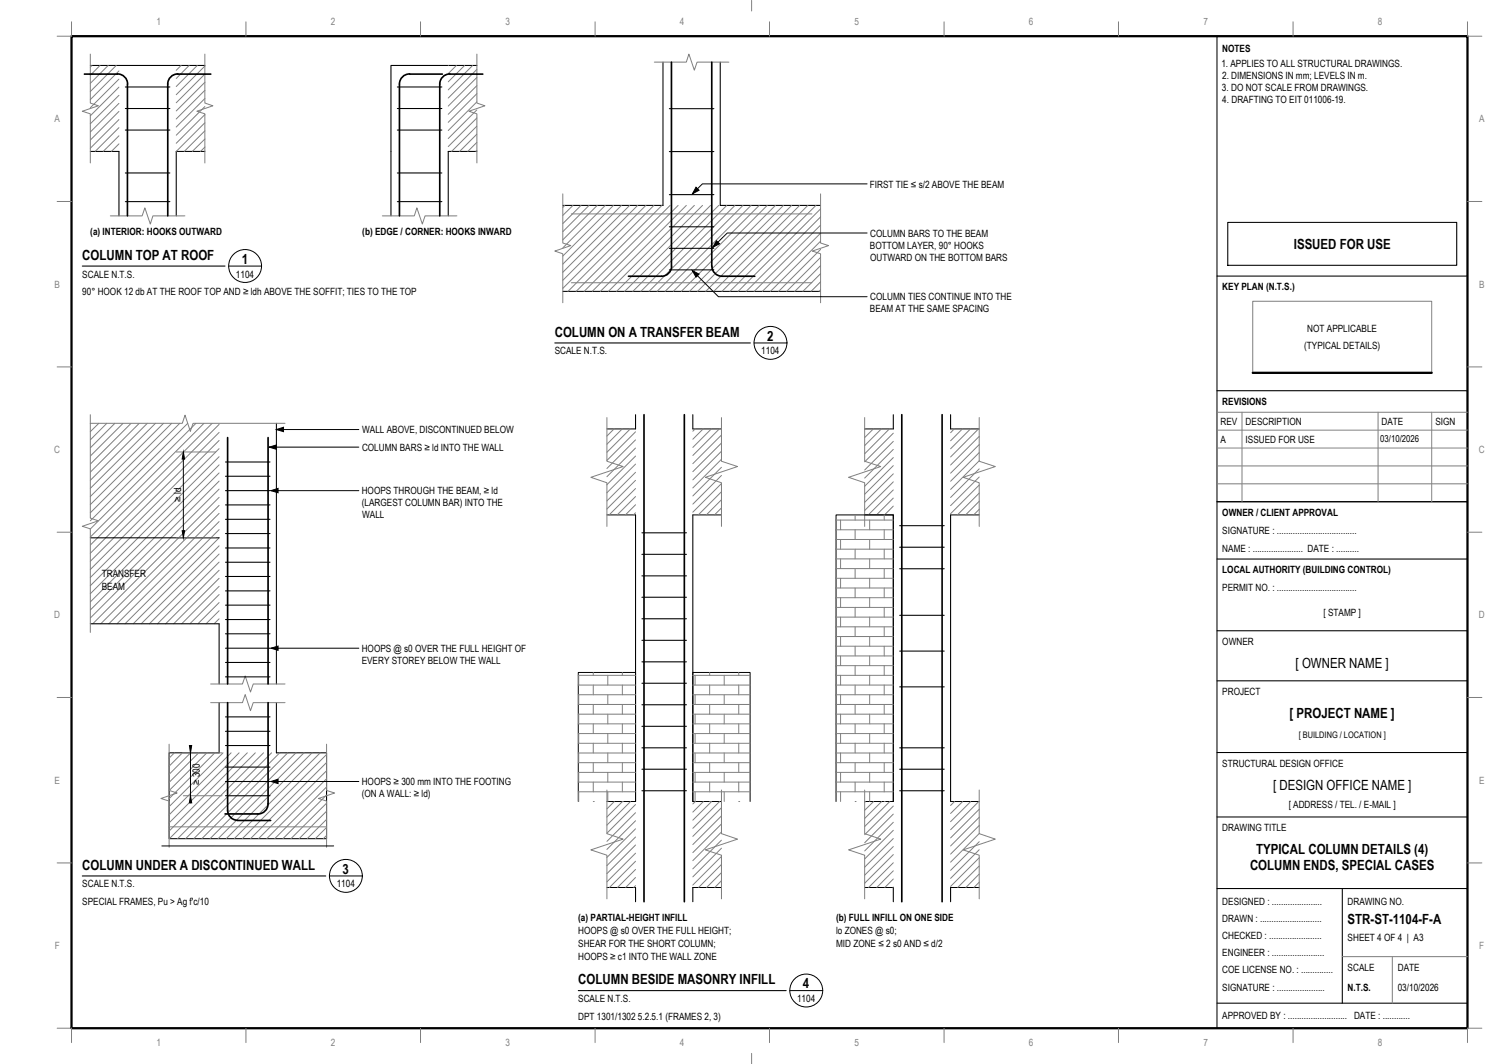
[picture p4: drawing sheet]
<svg xmlns="http://www.w3.org/2000/svg" width="420mm" height="297mm" viewBox="0 0 420 297" stroke-linecap="round" stroke-linejoin="round" font-family="sans-serif">
<!-- layer: S-CONC -->
<g fill="none" stroke="#000" stroke-width=".3">
<path d="M25.2 18.3h32M133.2 18.3h-24v42M185.2 17.3v40h-28M201.2 17.3v40h28M25.2 42.3h8v18M57.2 42.3h-8v18M133.2 42.3h-8v18M157.2 81.4h72M77.2 118.2v72.8M177.5 115.8v3.9M193.5 115.8v3.9M249.6 115.8v3.9"/>
<path d="M265.6 115.8v3.9M25.2 150.1h36M177.5 143.7v80.1M193.5 143.7v80.1M249.6 143.7v80.1M265.6 143.7v80.1M25.2 174.1h36v16.9M61.2 196.2v14h-14v23.9h44v-23.9h-14v-14M177.5 247.8v3.9M193.5 247.8v3.9M249.6 247.8v3.9M265.6 247.8v3.9"/>
</g>
<!-- layer: S-BREAK -->
<g fill="none" stroke="#808080" stroke-width=".28">
<path d="M25.2 15.1v13.7l2.3 .7-4.5 1.6 2.2 .7v13.7M57.2 15.1v13.7l2.3 .7-4.5 1.6 2.2 .7v13.7M133.2 15.1v13.7l2.3 .7-4.5 1.6 2.2 .7v13.7M182.8 17.3h8.9l.7-2.2 1.6 4.5 .7-2.3h8.9M157.2 54.1v13.7l2.3 .8-4.5 1.5 2.2 .8v13.6M229.2 54.1v13.7l2.3 .8-4.6 1.5 2.3 .8v13.6M30.8 60.3h8.9l.8-2.3 1.5 4.6 .7-2.3h8.9M106.8 60.3h8.9l.8-2.3 1.5 4.6 .7-2.3h8.9M25.2 115.8v28.8l2.3 .8-4.5 1.5 2.2 .7v29M25.2 118.2h25.7l.8-2.3 1.5 4.5 .7-2.2h25.7M169.5 116.6v12.2l4.6 1.4-9 3.1 4.4 1.5v12.2M201.5 116.6v12.2l4.5 1.4-8.9 3.1 4.4 1.5v12.2"/>
<path d="M241.6 116.6v12.2l4.4 1.4-8.9 3.1 4.5 1.5v12.2M273.6 116.6v12.2l4.4 1.4-8.9 3.1 4.5 1.5v12.2M58.8 196.2h8.9l.8-2.3 1.5 4.5 .7-2.2h8.9M58.8 191h8.9l.8-2.3 1.5 4.5 .7-2.2h8.9M47.2 207.8v12.9l2.3 .7-4.5 1.5 2.2 .7v12.9M91.2 207.8v12.9l2.3 .7-4.5 1.5 2.2 .7v12.9M169.5 220.5v12.2l4.6 1.6-9 3 4.4 1.4v12.2M201.5 220.5v12.2l4.5 1.6-8.9 3 4.4 1.4v12.2M241.6 220.5v12.2l4.4 1.6-8.9 3 4.5 1.4v12.2M273.6 220.5v12.2l4.4 1.6-8.9 3 4.5 1.4v12.2"/>
</g>
<!-- layer: S-HATCH -->
<g fill="none" stroke="#808080" stroke-width=".28">
<path d="M25.7 18.3l-.5 .4M27.9 18.3l-2.7 2.7M30.2 18.3l-5 5M32.5 18.3l-7.3 7.3M33.2 19.8l-8 8M50.6 18.3l-1.4 1.3M52.8 18.3l-3.6 3.6M55.1 18.3l-5.9 5.9M57.2 18.4l-8 8M125.3 18.3h-.1M127.5 18.3l-2.3 2.3M129.8 18.3l-4.6 4.5"/>
<path d="M132 18.3l-6.8 6.8M133.2 19.4l-8 8M33.2 35.6l-6.6 6.7M33.2 22.1l-8 8M33.2 24.3l-8 8M33.2 26.6l-8 8M33.2 28.9l-8 8M33.2 31.1l-8 8M33.2 33.4l-8 8M33.2 37.9l-4.4 4.4M57.2 20.7l-8 8M57.2 23l-8 8"/>
<path d="M57.2 25.2l-8 8M57.2 27.5l-8 8M57.2 29.7l-8 8M57.2 32l-8 8M57.2 34.3l-8 8M57.2 36.5l-5.7 5.8M57.2 38.8l-3.5 3.5M133.2 21.6l-8 8M133.2 23.9l-8 8M133.2 26.1l-8 8M133.2 28.4l-8 8M133.2 30.7l-8 8"/>
<path d="M133.2 32.9l-8 8M133.2 35.2l-7 7.1M133.2 37.5l-4.8 4.8M133.2 39.7l-2.5 2.6M33.2 40.2l-2.1 2.1M57.2 41l-1.2 1.3M133.2 42l-.3 .3M157.8 57.3l-.6 .6M160.1 57.3l-2.9 2.8M162.3 57.3l-5.1 5.1M164.5 57.3l-7.3 7.4M166.8 57.3l-9.6 9.7"/>
<path d="M169.1 57.3l-11.9 11.9M171.4 57.3l-14.2 14.2M173.6 57.3l-16.4 16.4M175.9 57.3l-18.7 18.7M178.1 57.3l-20.9 21M180.4 57.3l-23.2 23.2M182.7 57.3l-24 24.1M184.9 57.3l-23.9 24.1M187.2 57.3l-24 24.1M189.4 57.3l-24 24.1M191.7 57.3l-24 24.1M194 57.3l-24 24.1"/>
<path d="M196.3 57.3l-24 24.1M198.5 57.3l-24 24.1M200.8 57.3l-24 24.1M203 57.3l-24 24.1M205.3 57.3l-24 24.1M207.6 57.3l-24 24.1M209.8 57.3l-24 24.1M212.1 57.3l-24 24.1M214.3 57.3l-24 24.1M216.6 57.3l-24 24.1M218.9 57.3l-24 24.1M221.1 57.3l-24 24.1"/>
<path d="M223.4 57.3l-24 24.1M225.7 57.3l-24 24.1M227.9 57.3l-24 24.1M229.2 58.3l-23 23.1M229.2 60.6l-20.8 20.8M229.2 62.9l-18.5 18.5M229.2 65.1l-16.2 16.3M229.2 67.3l-14 14.1M229.2 69.6l-11.7 11.8M229.2 71.9l-9.4 9.5M229.2 74.2l-7.2 7.2M229.2 76.4l-4.9 5"/>
<path d="M229.2 78.7l-2.6 2.7M229.2 80.9l-.4 .5M25.3 118.2l-.1 .1M27.6 118.2l-2.4 2.3M29.8 118.2l-4.6 4.6M32.1 118.2l-6.9 6.8M34.4 118.2l-9.2 9.1M36.6 118.2l-11.4 11.4M38.9 118.2l-13.7 13.6M41.1 118.2l-15.9 15.9M43.4 118.2l-18.2 18.1M45.7 118.2l-20.5 20.4"/>
<path d="M48 118.2l-22.8 22.7M50.2 118.2l-25 25M52.5 118.2l-27.3 27.2M54.7 118.2l-29.5 29.5M57 118.2l-31.8 31.7M59.3 118.2l-34.1 34M61.2 118.5l-36 36M171.5 119.7l-2 2M173.8 119.7l-4.3 4.3M176.1 119.7l-6.6 6.6M194.2 119.7l-.7 .7M196.4 119.7l-2.9 2.9"/>
<path d="M198.7 119.7l-5.2 5.2M201 119.7l-7.5 7.5M241.7 119.7l-.1 .2M244 119.7l-2.4 2.5M246.2 119.7l-4.6 4.7M248.5 119.7l-6.9 7M266.6 119.7l-1 1.1M268.9 119.7l-3.3 3.3M271.1 119.7l-5.5 5.6M273.3 119.7l-7.7 7.9M61.2 120.7l-36 36M61.2 123l-36 36"/>
<path d="M61.2 125.3l-36 35.9M61.2 127.5l-36 36M61.2 129.8l-36 36M61.2 132l-36 36M61.2 134.3l-36 36M61.2 136.6l-36 35.9M61.2 138.8l-35.3 35.3M177.5 120.6l-8 8M177.5 122.8l-8 8M177.5 125.1l-8 8M177.5 127.3l-8 8M177.5 129.6l-8 8"/>
<path d="M177.5 131.9l-8 8M177.5 134.1l-8 8M177.5 136.4l-7.3 7.3M177.5 138.6l-5.1 5.1M201.5 121.4l-8 8M201.5 123.7l-8 8M201.5 126l-8 8M201.5 128.2l-8 8M201.5 130.5l-8 8M201.5 132.7l-8 8M201.5 135l-8 8M201.5 137.3l-6.4 6.4"/>
<path d="M201.5 139.5l-4.2 4.2M249.6 120.9l-8 8M249.6 123.2l-8 8M249.6 125.5l-8 8M249.6 127.7l-8 8M249.6 130l-8 8M249.6 132.3l-8 7.9M249.6 134.5l-8 8M249.6 136.8l-7 6.9M249.6 139.1l-4.7 4.6M273.6 121.8l-8 8M273.6 126.4l-8 8"/>
<path d="M273.6 128.6l-8 8M273.6 130.9l-8 8M273.6 124.1l-8 8M273.6 133.2l-8 8M273.6 135.4l-8 8M273.6 137.7l-6.1 6M273.6 139.9l-3.9 3.8M61.2 141.1l-33 33M61.2 143.3l-30.8 30.8M61.2 145.6l-28.5 28.5M61.2 147.9l-26.3 26.2M61.2 150.1l-24 24"/>
<path d="M61.2 152.4l-21.7 21.7M61.2 154.7l-19.5 19.4M61.2 156.9l-17.2 17.2M61.2 159.2l-14.9 14.9M177.5 140.9l-2.8 2.8M177.5 143.2l-.5 .5M201.5 141.8l-1.9 1.9M233.6 145.2h16M233.6 147.9h16M233.6 150.6h16M233.6 153.3h16M233.6 156h16"/>
<path d="M233.6 158.7h16M234.8 145.2v2.7M234.8 150.6v2.7M234.8 156v2.7M238.9 143.7v1.5M238.9 147.9v2.7M238.9 153.3v2.7M238.9 158.7v2.7M243 145.2v2.7M243 150.6v2.7M243 156v2.7M247 143.7v1.5"/>
<path d="M247 147.9v2.7M247 153.3v2.7M247 158.7v2.7M249.6 141.3l-2.5 2.4M249.6 143.6l-.2 .1M273.6 142.2l-1.6 1.5M61.2 161.4l-12.7 12.7M61.2 163.7l-10.4 10.4M61.2 166l-8.2 8.1M61.2 168.2l-5.9 5.9M61.2 170.5l-3.6 3.6M61.2 172.7l-1.4 1.4"/>
<path d="M233.6 161.4h16M233.6 164.2h16M233.6 166.9h16M233.6 169.6h16M233.6 172.3h16M233.6 175h16M233.6 177.7h16M234.8 161.4v2.8M234.8 166.9v2.7M234.8 172.3v2.7M234.8 177.7v2.7M238.9 164.2v2.7"/>
<path d="M238.9 169.6v2.7M238.9 175v2.7M243 161.4v2.8M243 166.9v2.7M243 172.3v2.7M243 177.7v2.7M247 164.2v2.7M247 169.6v2.7M247 175v2.7M161.5 188.5h16M161.5 191.2h16M161.5 194h16"/>
<path d="M161.5 196.7h16M161.5 199.4h16M161.7 188.5v2.7M161.7 194v2.7M161.7 199.4v2.7M165.7 187.7v.8M165.7 191.2v2.8M165.7 196.7v2.7M169.8 188.5v2.7M169.8 194v2.7M169.8 199.4v2.7M173.9 187.7v.8"/>
<path d="M173.9 191.2v2.8M173.9 196.7v2.7M193.5 188.5h16M193.5 191.2h16M193.5 194h16M193.5 196.7h16M193.5 199.4h16M194.2 188.5v2.7M194.2 194v2.7M194.2 199.4v2.7M198.2 187.7v.8M198.2 191.2v2.8"/>
<path d="M198.2 196.7v2.7M202.3 188.5v2.7M202.3 194v2.7M202.3 199.4v2.7M206.4 187.7v.8M206.4 191.2v2.8M206.4 196.7v2.7M233.6 188.5h16M233.6 191.2h16M233.6 194h16M233.6 196.7h16M233.6 199.4h16"/>
<path d="M233.6 180.4h16M233.6 183.1h16M233.6 185.8h16M234.8 183.1v2.7M234.8 188.5v2.7M234.8 194v2.7M234.8 199.4v2.7M238.9 180.4v2.7M238.9 185.8v2.7M238.9 191.2v2.8M238.9 196.7v2.7M243 183.1v2.7"/>
<path d="M243 188.5v2.7M243 194v2.7M243 199.4v2.7M247 180.4v2.7M247 185.8v2.7M247 191.2v2.8M247 196.7v2.7M48.7 210.2l-1.5 1.5M51 210.2l-3.8 3.7M53.3 210.2l-6.1 6M55.5 210.2l-8.3 8.2M57.8 210.2l-10.6 10.5"/>
<path d="M60 210.2l-12.8 12.8M62.3 210.2l-15.1 15M64.6 210.2l-17.4 17.3M66.8 210.2l-19.6 19.5M69.1 210.2l-21.9 21.8M71.3 210.2l-24 23.9M73.6 210.2l-24 23.9M75.9 210.2l-24 23.9M78.1 210.2l-24 23.9M80.4 210.2l-24 23.9M82.7 210.2l-24 23.9M84.9 210.2l-24 23.9"/>
<path d="M87.2 210.2l-24 23.9M89.5 210.2l-24.1 23.9M91.2 210.6l-23.5 23.5M91.2 212.9l-21.2 21.2M91.2 215.2l-19 18.9M91.2 217.4l-16.7 16.7M91.2 219.7l-14.4 14.4M161.5 202.1h16M161.5 204.8h16M161.5 207.5h16M161.5 210.2h16M161.5 212.9h16"/>
<path d="M161.5 215.6h16M161.5 218.3h16M161.7 204.8v2.7M161.7 210.2v2.7M161.7 215.6v2.7M165.7 202.1v2.7M165.7 207.5v2.7M165.7 212.9v2.7M165.7 218.3v2.8M169.8 204.8v2.7M169.8 210.2v2.7M169.8 215.6v2.7"/>
<path d="M173.9 202.1v2.7M173.9 207.5v2.7M173.9 212.9v2.7M173.9 218.3v2.8M193.5 202.1h16M193.5 204.8h16M193.5 207.5h16M193.5 210.2h16M193.5 212.9h16M193.5 215.6h16M193.5 218.3h16M194.2 204.8v2.7"/>
<path d="M194.2 210.2v2.7M194.2 215.6v2.7M198.2 202.1v2.7M198.2 207.5v2.7M198.2 212.9v2.7M198.2 218.3v2.8M202.3 204.8v2.7M202.3 210.2v2.7M202.3 215.6v2.7M206.4 202.1v2.7M206.4 207.5v2.7M206.4 212.9v2.7"/>
<path d="M206.4 218.3v2.8M233.6 202.1h16M233.6 204.8h16M233.6 207.5h16M233.6 210.2h16M233.6 212.9h16M233.6 215.6h16M233.6 218.3h16M234.8 204.8v2.7M234.8 210.2v2.7M234.8 215.6v2.7M238.9 202.1v2.7"/>
<path d="M238.9 207.5v2.7M238.9 212.9v2.7M238.9 218.3v2.8M243 204.8v2.7M243 210.2v2.7M243 215.6v2.7M247 202.1v2.7M247 207.5v2.7M247 212.9v2.7M247 218.3v2.8M91.2 221.9l-12.2 12.2M91.2 224.2l-9.9 9.9"/>
<path d="M91.2 226.5l-7.6 7.6M91.2 228.8l-5.4 5.3M91.2 231l-3.1 3.1M91.2 233.2l-.9 .9M161.5 221.1h16M161.7 221.1v2.7M165.7 223.8h.1M169.8 221.1v2.7M171.6 223.8l-2.1 2M173.9 223.8h.1M173.9 223.8l-4.4 4.3M176.1 223.8l-6.6 6.6"/>
<path d="M177.5 224.6l-8 8M177.5 226.9l-8 8M177.5 229.1l-8 8M177.5 231.4l-8 8M177.5 233.7l-8 8M177.5 235.9l-8 8M177.5 238.2l-8 8M193.5 221.1h16M194.2 221.1v2.7M194.3 223.8l-.8 .6M196.5 223.8l-3 2.9M198.2 223.8h.1"/>
<path d="M198.8 223.8l-5.3 5.2M201 223.8l-7.5 7.5M201.5 225.5l-8 8M201.5 227.8l-8 8M201.5 230l-8 8M201.5 232.3l-8 8M201.5 234.6l-8 8M201.5 236.8l-8 8M201.5 239.1l-8 8M202.3 221.1v2.7M206.4 223.8h.1M233.6 221.1h16"/>
<path d="M234.8 221.1v2.7M238.9 223.8h.1M241.8 223.8l-.2 .2M243 221.1v2.7M244.1 223.8l-2.5 2.4M246.3 223.8l-4.7 4.7M247 223.8h.1M248.6 223.8l-7 6.9M249.6 225l-8 8M249.6 227.3l-8 8M249.6 229.6l-8 8M249.6 231.8l-8 8"/>
<path d="M249.6 234.1l-8 8M249.6 236.3l-8 8M249.6 238.6l-8 8M266.7 223.8l-1.1 1.1M268.9 223.8l-3.3 3.3M271.2 223.8l-5.6 5.6M273.4 223.8l-7.8 7.8M273.6 225.9l-8 8M273.6 228.2l-8 8M273.6 230.4l-8 8M273.6 232.7l-8 8M273.6 235l-8 8"/>
<path d="M273.6 237.2l-8 8M273.6 239.5l-8 8M177.5 240.4l-7.2 7.4M177.5 242.7l-5 5.1M177.5 245l-2.7 2.8M177.5 247.3l-.5 .5M201.5 241.3l-6.3 6.5M201.5 243.6l-4.1 4.2M201.5 245.9l-1.8 1.9M249.6 240.9l-6.9 6.9M249.6 243.1l-4.7 4.7M249.6 245.4l-2.4 2.4"/>
<path d="M249.6 247.6l-.1 .2M273.6 241.8l-6.1 6M273.6 244l-3.8 3.8M273.6 246.3l-1.5 1.5"/>
</g>
<!-- layer: S-REBR -->
<g fill="none" stroke="#000" stroke-width=".47">
<path d="M187.6 17.3v57a2.81 2.81 0 0 1-2.8 2.8h-9.2M198.8 17.3v57M23.6 20.7l9.2-.1a2.81 2.81 0 0 1 2.8 2.9v36.8M58.9 20.7l-9.2-.1a2.81 2.81 0 0 0-2.8 2.9v36.8M123.6 20.7l-9.2-.1a2.81 2.81 0 0 0-2.8 2.9v36.8M134.9 20.7l-9.2-.1a2.81 2.81 0 0 0-2.8 2.9v36.8M198.9 74.3a2.81 2.81 0 0 0 2.8 2.8h9.2M179.9 115.8v135.9M191.2 115.8v135.9M251.9 115.8v135.9M263.2 115.8v135.9M63.6 122.2v68.8"/>
<path d="M74.9 122.2v68.8M63.6 196.2v30a2.81 2.81 0 0 0 2.8 2.8M74.9 196.2v28.2M66.4 229.1h9.2M74.9 224.4a2.81 2.81 0 0 1-2.8 2.8h-9.2"/>
</g>
<!-- layer: S-REBR-SEC -->
<g fill="none" stroke="#000" stroke-width=".3">
<path d="M35 36.3h12.5M35 30.3h12.5M35 24.3h12.5M111 36.3h12.4M111 30.3h12.4M111 24.3h12.4M187 30.3h12.4M35 48.3h12.5M35 56.3h12.5M111 48.3h12.4M111 56.3h12.4M187 54.3h12.4"/>
<path d="M187 42.3h12.4M187 75.3h12.4M187 69.3h12.4M187 63.3h12.4M63 137h12.4M63 133h12.4M63 129h12.4M63 157h12.4M63 153h12.4M63 149h12.4M63 145h12.4M63 141h12.4"/>
<path d="M179.3 154.8h12.5M179.3 148.7h12.5M251.3 146.8h12.5M251.3 152.8h12.5M251.3 158.8h12.5M63 176.9h12.4M63 173h12.4M63 168.9h12.4M63 165h12.4M63 160.9h12.4M179.3 178.8h12.5M179.3 172.7h12.5"/>
<path d="M179.3 166.7h12.5M179.3 160.8h12.5M251.3 171.8h12.5M63 189h12.4M63 184.9h12.4M63 181h12.4M179.3 196.8h12.5M179.3 190.7h12.5M179.3 184.8h12.5M251.3 191.8h12.5M251.3 181.8h12.5M63 214.2h12.4"/>
<path d="M63 218.2h12.4M63 208.1h12.4M63 204.2h12.4M63 200.1h12.4M179.3 214.7h12.5M179.3 208.8h12.5M179.3 202.8h12.5M251.3 214.7h12.5M251.3 208.8h12.5M63 222.2h12.4M179.3 220.8h12.5M251.3 220.8h12.5"/>
</g>
<!-- layer: S-TITLE -->
<path d="M23 74.3h39.9M343 62.1h64v12h-64zM155 95.7h54.6M23 244.5h68M161.5 276.5h58.1" fill="none" stroke="#000" stroke-width=".3"/>
<!-- layer: S-SYMB -->
<g fill="none" stroke="#000" stroke-width=".28">
<path d="M63.9 74.3h9.2M210.7 95.7h9.1M92 244.5h9.2M220.6 276.5h9.2"/>
<circle cx="68.5" cy="74.3" r="4.6"/>
<circle cx="215.2" cy="95.7" r="4.6"/>
<circle cx="96.6" cy="244.5" r="4.6"/>
<circle cx="225.2" cy="276.5" r="4.6"/>
</g>
<!-- layer: S-REBR-NF -->
<path d="M159.6 59.7h67.2M159.6 78.9h67.2M47.2 230.8h44" fill="none" stroke="#808080" stroke-width=".28"/>
<!-- layer: S-ANNO -->
<path d="M242.2 51.3h-46l-2.8 2.8M193.4 75.6l7.3 7.2h41.5M242.2 65.1h-39l-4.1 3.9M77.2 119.9h23M75.2 124.8h25M75.7 137h24.5M75.7 181h24.5M75.7 218.2h24.5" fill="none" stroke="#000" stroke-width=".28"/>
<path d="M194.4 52.3l.9 .8-1.9 1zM193.4 75.6l1.9 .9-.9 .9zM200.2 67.2l.8 .9-1.9 .9zM77.2 119.9l2-.6v1.2zM75.2 124.8l2-.6v1.2zM75.7 137l2-.7v1.3zM75.7 181l2-.6v1.2zM75.7 218.2l2-.7v1.3z" fill="#000" stroke="#000" stroke-width=".28"/>
<!-- layer: S-LEAN -->
<path d="M45.2 236.2h48" fill="none" stroke="#000" stroke-width=".28"/>
<!-- layer: S-DIMS -->
<path d="M49.2 126.2h11M49.2 150.1h11M51.2 210.2h10.8M51.2 222.2h10.8" fill="none" stroke="#808080" stroke-width=".28"/>
<path d="M51.2 126.2l.4 2h-.7zM50.9 148.2h.7l-.4 1.9zM52.9 208.1h.7l-.4 2.1zM53.2 222.2l.4 1.9h-.7z" fill="#000" stroke="#000" stroke-width=".28"/>
<path d="M51.2 128.2v20M53.2 208.1v16" fill="none" stroke="#000" stroke-width=".28"/>
<!-- layer: S-CONC-VIS -->
<g fill="none" stroke="#000" stroke-width=".28">
<path d="M169.5 119.7h8M193.5 119.7h8M241.6 119.7h8M265.6 119.7h8M169.5 143.7h8M193.5 143.7h8M241.6 143.7h8M265.6 143.7h8M161.5 223.8v-36.1h16v36.1h-8M201.5 223.8h-8v-36.1h16v36.1M233.6 223.8v-80.1h16v80.1h-8M265.6 223.8h8"/>
<path d="M169.5 247.8h8M193.5 247.8h8M241.6 247.8h8M265.6 247.8h8"/>
</g>
<!-- layer: S-FRAME -->
<path d="M20 10.1h390v276.9h-390zM350 104.1h50" fill="none" stroke="#000" stroke-width=".63"/>
<!-- layer: S-ZONE -->
<g fill="none" stroke="#808080" stroke-width=".28">
<path d="M20 6.1v4h-4M68.7 6.1v4M117.5 6.1v4M166.2 6.1v4M210 .1v3M215 6.1v4M263.7 6.1v4M312.5 6.1v4M361.2 6.1v4M410 6.1v4h4M16 56.2h4M410 56.2h4"/>
<path d="M16 102.4h4M410 102.4h4M16 148.6h4M410 148.6h4M16 194.7h4M410 194.7h4M16 240.9h4M410 240.9h4M16 287h4v4.1M68.7 287v4.1M117.5 287v4.1M166.2 287v4.1"/>
<path d="M210 294.1v2.9M215 287v4.1M263.7 287v4.1M312.5 287v4.1M361.2 287v4.1M414 287h-4v4.1"/>
</g>
<!-- layer: S-TTLB -->
<path d="M340 10.1v276.9M340 77.1h70M340 109.1h70M340 156.1h70M340 140.1h70M340 176.1h70M340 190.1h70M340 210.1h70M340 228.1h70M340 248.1h70M375 248.1v32M340 280.1h70" fill="none" stroke="#000" stroke-width=".3"/>
<!-- layer: S-TTLB-THIN -->
<path d="M350 84.1h50v20h-50zM340 115.1h70M347 115.1v25M385 115.1v25M400 115.1v25M340 135.1h70M340 130.1h70M340 125.1h70M340 120.1h70M375 267.1h35M389 267.1v13" fill="none" stroke="#808080" stroke-width=".28"/>
<g font-size="3.9">
<text x="361.4" y="69.5">ISSUED FOR USE</text>
<text x="23" y="72.5">COLUMN TOP AT ROOF</text>
<text x="67.6" y="73.6">1</text>
<text x="155" y="94.1">COLUMN ON A TRANSFER BEAM</text>
<text x="214.3" y="95.1">2</text>
<text x="361.9" y="186.5">[ OWNER NAME ]</text>
<text x="360.3" y="200.5">[ PROJECT NAME ]</text>
<text x="355.6" y="220.5">[ DESIGN OFFICE NAME ]</text>
<text x="350.9" y="238.4">TYPICAL COLUMN DETAILS (4)</text>
<text x="23" y="242.8">COLUMN UNDER A DISCONTINUED WALL</text>
<text x="95.7" y="243.9">3</text>
<text x="349.2" y="242.8">COLUMN ENDS, SPECIAL CASES</text>
<text x="376.5" y="258">STR-ST-1104-F-A</text>
<text x="161.5" y="274.8">COLUMN BESIDE MASONRY INFILL</text>
<text x="224.3" y="275.8">4</text>
</g>
<g font-size="2.8" fill="#808080">
<text x="43.7" y="7.1">1</text>
<text x="92.5" y="7.1">2</text>
<text x="141.2" y="7.1">3</text>
<text x="189.9" y="7.1">4</text>
<text x="238.7" y="7.1">5</text>
<text x="287.4" y="7.1">6</text>
<text x="336.2" y="7.1">7</text>
<text x="384.9" y="7.1">8</text>
<text x="15.2" y="34.2">A</text>
<text x="413.2" y="34.2">A</text>
<text x="15.2" y="80.3">B</text>
<text x="413.2" y="80.3">B</text>
<text x="15.2" y="126.5">C</text>
<text x="413.1" y="126.5">C</text>
<text x="15.2" y="172.7">D</text>
<text x="413.1" y="172.7">D</text>
<text x="15.2" y="218.8">E</text>
<text x="413.2" y="218.8">E</text>
<text x="15.3" y="265">F</text>
<text x="413.3" y="265">F</text>
<text x="43.7" y="292">1</text>
<text x="92.5" y="292">2</text>
<text x="141.2" y="292">3</text>
<text x="189.9" y="292">4</text>
<text x="238.7" y="292">5</text>
<text x="287.4" y="292">6</text>
<text x="336.2" y="292">7</text>
<text x="384.9" y="292">8</text>
</g>
<g font-size="2.8">
<text x="341.5" y="14.6">NOTES</text>
<text x="341.2" y="18.6">1. APPLIES TO ALL STRUCTURAL DRAWINGS.</text>
<text x="341.4" y="22">2. DIMENSIONS IN mm; LEVELS IN m.</text>
<text x="341.4" y="25.3">3. DO NOT SCALE FROM DRAWINGS.</text>
<text x="341.5" y="28.7">4. DRAFTING TO EIT 011006-19.</text>
<text x="243" y="52.4">FIRST TIE ≤ s/2 ABOVE THE BEAM</text>
<text x="25.2" y="65.7">(a) INTERIOR: HOOKS OUTWARD</text>
<text x="101.2" y="65.7">(b) EDGE / CORNER: HOOKS INWARD</text>
<text x="243" y="69.5">BOTTOM LAYER, 90° HOOKS</text>
<text x="243.1" y="66.1">COLUMN BARS TO THE BEAM</text>
<text x="23" y="77.5">SCALE N.T.S.</text>
<text x="65.9" y="77.5">1104</text>
<text x="243.1" y="72.8">OUTWARD ON THE BOTTOM BARS</text>
<text x="23" y="82.5">90° HOOK 12 db AT THE ROOF TOP AND ≥ ldh ABOVE THE SOFFIT; TIES TO THE TOP</text>
<text x="243.1" y="83.8">COLUMN TIES CONTINUE INTO THE</text>
<text x="341.5" y="81.1">KEY PLAN (N.T.S.)</text>
<text x="243" y="87.2">BEAM AT THE SAME SPACING</text>
<text x="365.2" y="92.6">NOT APPLICABLE</text>
<text x="155" y="99">SCALE N.T.S.</text>
<text x="212.7" y="99">1104</text>
<text x="364.3" y="97.6">(TYPICAL DETAILS)</text>
<text x="341.5" y="113.1">REVISIONS</text>
<text x="341" y="118.6">REV</text>
<text x="348" y="118.6">DESCRIPTION</text>
<text x="386" y="118.6">DATE</text>
<text x="401" y="118.6">SIGN</text>
<text x="101.1" y="125.8">COLUMN BARS ≥ ld INTO THE WALL</text>
<text x="101.2" y="120.9">WALL ABOVE, DISCONTINUED BELOW</text>
<text x="341" y="123.6">A</text>
<text x="348" y="123.6">ISSUED FOR USE</text>
<text x="101" y="138">HOOPS THROUGH THE BEAM, ≥ ld</text>
<text x="50.6" y="140.1" transform="rotate(-90 50.6 140.1)">≥ ld</text>
<text x="101.1" y="141.4">(LARGEST COLUMN BAR) INTO THE</text>
<text x="101.2" y="144.7">WALL</text>
<text x="341.5" y="144.1">OWNER / CLIENT APPROVAL</text>
<text x="341.5" y="149.1">SIGNATURE : ...................................</text>
<text x="341.5" y="154.1">NAME : ...................... DATE : ..........</text>
<text x="28.4" y="161">TRANSFER</text>
<text x="341.5" y="160.1">LOCAL AUTHORITY (BUILDING CONTROL)</text>
<text x="28.4" y="164.7">BEAM</text>
<text x="341.5" y="165.1">PERMIT NO. : ...................................</text>
<text x="369.7" y="172.1">[ STAMP ]</text>
<text x="101" y="182">HOOPS @ s0 OVER THE FULL HEIGHT OF</text>
<text x="101" y="185.4">EVERY STOREY BELOW THE WALL</text>
<text x="341.5" y="180.1">OWNER</text>
<text x="341.5" y="194.1">PROJECT</text>
<text x="341.5" y="214.1">STRUCTURAL DESIGN OFFICE</text>
<text x="55.8" y="219.1" transform="rotate(-90 55.8 219.1)">≥ 300</text>
<text x="101" y="219.2">HOOPS ≥ 300 mm INTO THE FOOTING</text>
<text x="101.1" y="222.6">(ON A WALL: ≥ ld)</text>
<text x="360" y="225.6">[ ADDRESS / TEL. / E-MAIL ]</text>
<text x="341.5" y="232.1">DRAWING TITLE</text>
<text x="23" y="247.8">SCALE N.T.S.</text>
<text x="94.1" y="247.8">1104</text>
<text x="23" y="252.8">SPECIAL FRAMES, Pu &gt; Ag f'c/10</text>
<text x="161.5" y="257.2">(a) PARTIAL-HEIGHT INFILL</text>
<text x="233.6" y="257.2">(b) FULL INFILL ON ONE SIDE</text>
<text x="341.5" y="252.5">DESIGNED : ......................</text>
<text x="341.5" y="257.4">DRAWN : ...........................</text>
<text x="376.5" y="252.5">DRAWING NO.</text>
<text x="161.5" y="260.8">HOOPS @ s0 OVER THE FULL HEIGHT;</text>
<text x="233.6" y="260.8">lo ZONES @ s0;</text>
<text x="341.5" y="262.2">CHECKED : .......................</text>
<text x="376.5" y="262.6">SHEET 4 OF 4 | A3</text>
<text x="161.5" y="264.4">SHEAR FOR THE SHORT COLUMN;</text>
<text x="161.5" y="268">HOOPS ≥ c1 INTO THE WALL ZONE</text>
<text x="233.6" y="264.4">MID ZONE ≤ 2 s0 AND ≤ d/2</text>
<text x="341.5" y="267">ENGINEER : .......................</text>
<text x="341.5" y="271.8">COE LICENSE NO. : ..............</text>
<text x="376.5" y="271">SCALE</text>
<text x="390.5" y="271">DATE</text>
<text x="161.5" y="279.7">SCALE N.T.S.</text>
<text x="222.7" y="279.7">1104</text>
<text x="341.5" y="276.5">SIGNATURE : .....................</text>
<text x="376.5" y="276.5">N.T.S.</text>
<text x="390.5" y="276.5">03/10/2026</text>
<text x="161.5" y="284.8">DPT 1301/1302 5.2.5.1 (FRAMES 2, 3)</text>
<text x="341.5" y="284.6">APPROVED BY : .......................... DATE : ............</text>
</g>
<text font-size="2.7" x="385.6" y="123.5">03/10/2026</text>
<text font-size="2.5" x="362.8" y="206">[ BUILDING / LOCATION ]</text>
</svg>
